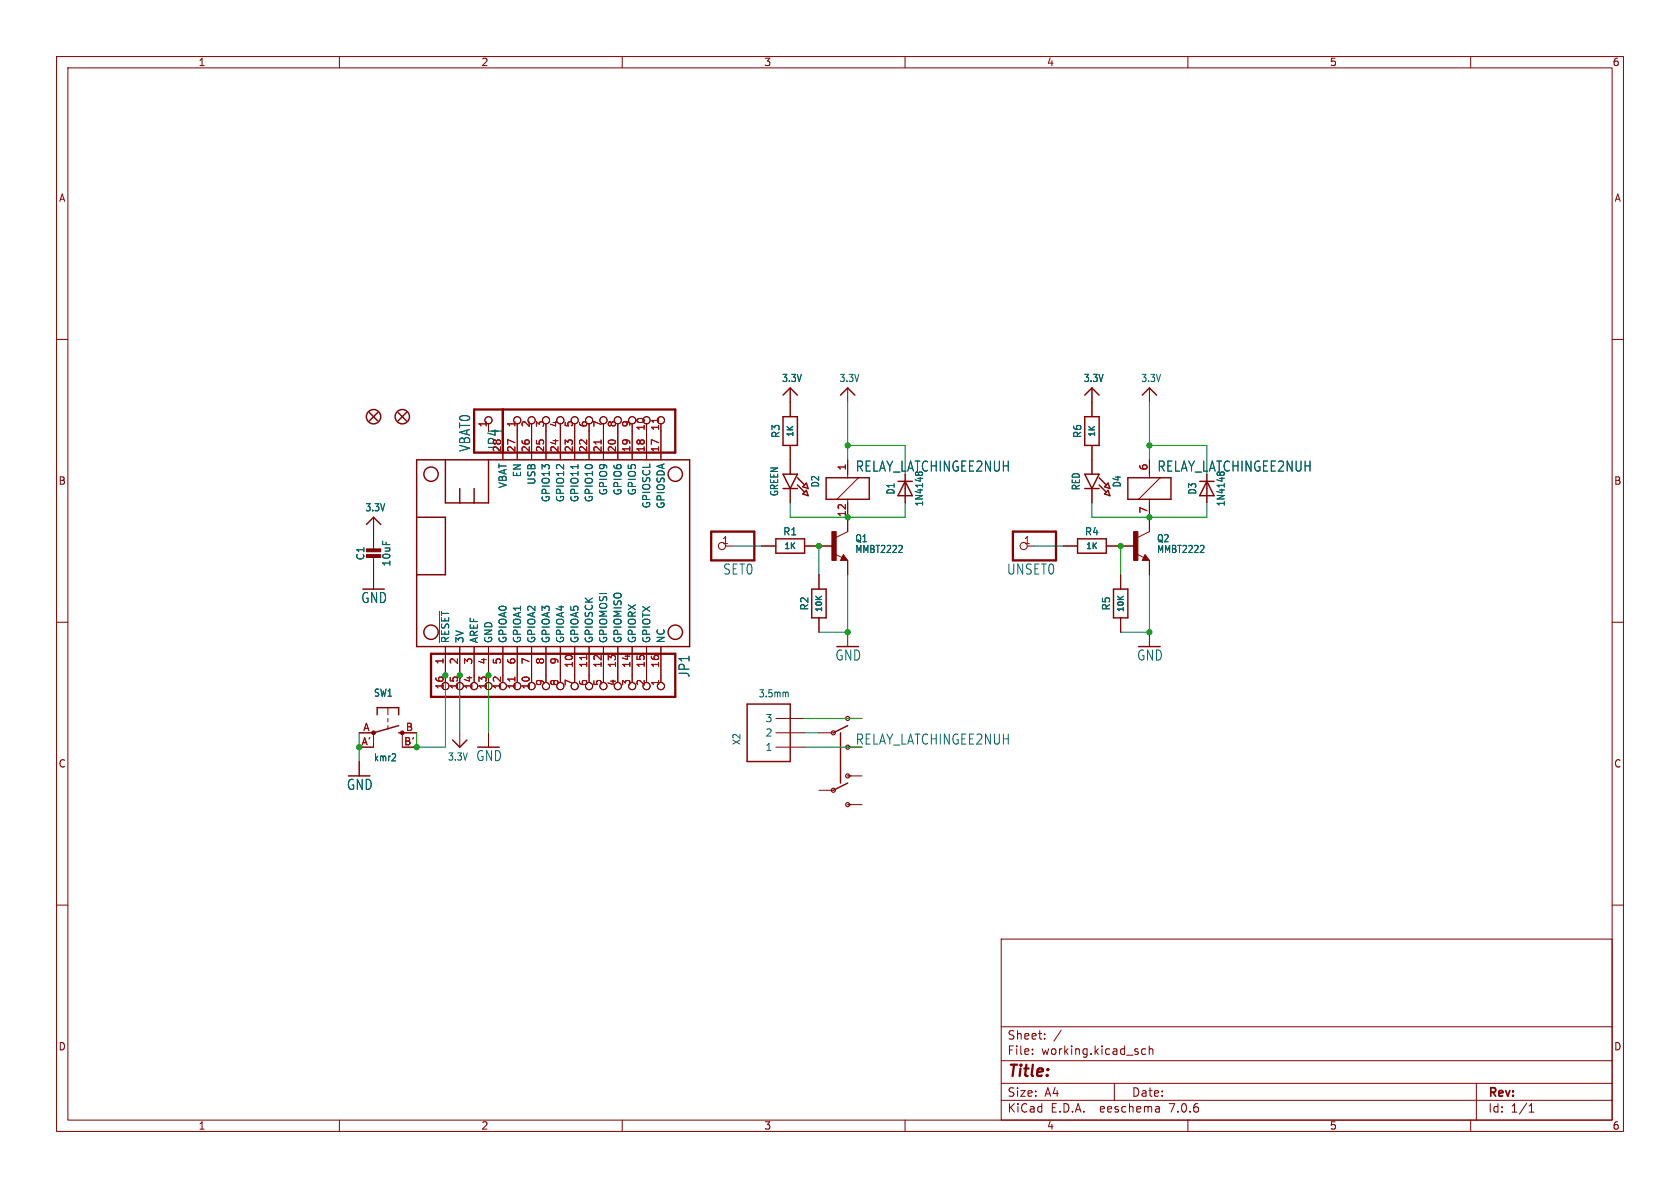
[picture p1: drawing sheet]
<svg xmlns="http://www.w3.org/2000/svg" width="297mm" height="210mm" viewBox="0 0 297 210" stroke-linecap="round" stroke-linejoin="round" font-family="sans-serif">
<g fill="none" stroke="#840000" stroke-width=".18">
<path d="M10 10h277v190h-277zM12 12h273v186h-273zM60 10v2M110 10v2M160 10v2M210 10v2M260 10v2M10 60h2M285 60h2M86.4 74.9v1.3M88.9 76.2v5.1M91.4 74.9v6.4"/>
<path d="M94 76.2v5.1M96.5 74.9v6.4M99.1 76.2v5.1M101.6 74.9v6.4M104.1 74.9v6.4M106.7 74.9v6.4M109.2 74.9v6.4M111.8 74.9v6.4M114.3 76.2v5.1M116.8 76.2v5.1M139.7 68.6v5.1M139.7 78.7v5.1"/>
<path d="M149.9 68.6v2.5M193 68.6v5.1M193 78.7v5.1M203.2 68.6v2.5M66 91.4v5.9M66 98.3v5.8M128.3 96.5h1.2M134.6 96.5h2.6M139.7 86.4v2.5M142.2 96.5h5.1M147.6 97.9l1.3 .7M149.1 98l.8 1.1h-1.3z"/>
<path d="M149.9 81.3v3.2M149.9 88.3v5.7l-2.1 1M149.9 99.1v2.5M151.8 84.5l-3.8 3.8M160 83.8v5.1M181.6 96.5h1.3M188 96.5h2.5M193 86.4v2.5M195.6 96.5h5.1M201 97.9l1.2 .7M202.4 98l.8 1.1h-1.3zM203.2 81.3v3.2"/>
<path d="M203.2 88.3v5.7l-2 1M203.2 99.1v2.5M205.1 84.5l-3.8 3.8M213.4 83.8v5.1M10 110h2M78.7 114.3v6.4M81.3 114.3v6.4M83.8 114.3v6.4M86.4 114.3v6.4M88.9 114.3v6.4M91.4 114.3v6.4M94 114.3v6.4"/>
<path d="M96.5 114.3v6.4M99.1 114.3v6.4M101.6 114.3v6.4M104.1 114.3v6.4M106.7 114.3v6.4M109.2 114.3v6.4M111.8 114.3v6.4M114.3 114.3v6.4M116.8 114.3v6.4M144.8 101.6v2.5M144.8 109.2v2.6M149.9 111.8v2.5"/>
<path d="M198.1 101.6v2.5M198.1 109.2v2.6M203.2 111.8v2.5M285 110h2M63.5 129.5h2.5v2.6h-2.5M63.5 134.6v2.6M68.6 125.1v1.3M68.6 127v.6M68.6 128.3v.6M73.7 129.5h-2.6v2.6h2.6M81.3 129.5v2.6M86.4 129.5v2.6"/>
<path d="M137.2 132.1h5M137.2 127h5M137.2 129.5h5M144.8 139.7h2.5M144.8 129.5h2.5M149.9 137.2h2.5M149.9 132.1h2.5M149.9 127h2.5M10 160h2M149.9 142.2h2.5M285 160h2M177 166h108v32h-108z"/>
<path d="M60 198v2M110 198v2M160 198v2M177 194.5h108M177 191.5h108M177 187.5h108M177 181.5h108M182.5 186.3v.1M182.5 185.5v.1M184.7 183.6v.1M184.7 182.8v.1M187.6 182.1l-1.3 2"/>
<path d="M197 191.5v3M202.5 185.5l-.4-.1-.3 .3v.4l.2 .2h.5M203.2 185.5l.2-.1 .3 .1 .1 .9M203.2 184.9v1.5M204.9 195.7l.1 .9M205 196.5l-.2 .1M205 196h-.2M210 198v2M260 198v2M261 191.5v6.5M270.3 196.6h.9M270.3 195.5l.4-.4v1.5"/>
<circle cx="86.4" cy="74.3" r=".63"/>
<circle cx="91.4" cy="74.3" r=".63"/>
<circle cx="94" cy="74.3" r=".63"/>
<circle cx="96.5" cy="74.3" r=".63"/>
<circle cx="99.1" cy="74.3" r=".63"/>
<circle cx="101.6" cy="74.3" r=".63"/>
<circle cx="104.1" cy="74.3" r=".63"/>
<circle cx="106.7" cy="74.3" r=".63"/>
<circle cx="109.2" cy="74.3" r=".63"/>
<circle cx="111.8" cy="74.3" r=".63"/>
<circle cx="114.3" cy="74.3" r=".63"/>
<circle cx="116.8" cy="74.3" r=".63"/>
<circle cx="127.6" cy="96.5" r=".63"/>
<circle cx="181" cy="96.5" r=".63"/>
<circle cx="78.7" cy="121.3" r=".63"/>
<circle cx="81.3" cy="121.3" r=".63"/>
<circle cx="83.8" cy="121.3" r=".63"/>
<circle cx="86.4" cy="121.3" r=".63"/>
<circle cx="88.9" cy="121.3" r=".63"/>
<circle cx="91.4" cy="121.3" r=".63"/>
<circle cx="94" cy="121.3" r=".63"/>
<circle cx="96.5" cy="121.3" r=".63"/>
<circle cx="99.1" cy="121.3" r=".63"/>
<circle cx="101.6" cy="121.3" r=".63"/>
<circle cx="104.1" cy="121.3" r=".63"/>
<circle cx="106.7" cy="121.3" r=".63"/>
<circle cx="109.2" cy="121.3" r=".63"/>
<circle cx="111.8" cy="121.3" r=".63"/>
<circle cx="114.3" cy="121.3" r=".63"/>
<circle cx="116.8" cy="121.3" r=".63"/>
</g>
<g fill="none" stroke="#840000" stroke-width=".25">
<path d="M65.3 72.9l1.5 1.5M66.8 72.9l-1.5 1.5M70.4 72.9l1.5 1.5M71.9 72.9l-1.5 1.5M138.4 69.9l1.3-1.3 1.3 1.3M138.4 73.7h2.6v5h-2.6zM148.6 69.9l1.3-1.3 1.2 1.3M191.8 73.7h2.5v5h-2.5zM191.8 69.9l1.2-1.3 1.3 1.3M201.9 69.9l1.3-1.3 1.3 1.3M64.8 92.7l1.2-1.3 1.3 1.3M73.7 81.3h48.2v33h-48.2z"/>
<path d="M73.7 91.4h5v10.2h-5M78.7 81.3v7.6h7.7v-7.6M81.3 86.4v2.5M83.8 86.4v2.5M137.2 95.3h5v2.5h-5zM138.4 83.8h2.6l-1.3 2.6zM138.4 86.4h2.6M141 84.5l1.2 1.2M141 85.7l1.2 1.3M141.9 86l.7-.6 .3 1zM142.6 86.7l.3 .9-1-.3zM149.1 98.6l.1 .2h-.4l.3-.5 .5 .6h-.8"/>
<path d="M151.8 84.5h-5.8v3.8h7.7v-3.8M158.7 85.1h2.6M160 85.1l1.3 2.5h-2.6zM190.5 95.3h5.1v2.5h-5.1zM191.8 83.8h2.5l-1.3 2.6zM191.8 86.4h2.5M194.3 84.5l1.3 1.2M194.3 85.7l1.3 1.3M195.3 86l.6-.6 .3 1zM195.3 87.3l.6-.6 .3 .9zM202.4 98.6l.2 .2h-.4l.2-.5 .5 .6h-.7M205.1 84.5h-5.7v3.8h7.6v-3.8"/>
<path d="M212.1 85.1h2.5M213.4 85.1l1.2 2.5h-2.5zM143.5 104.1h2.5v5.1h-2.5zM196.8 104.1h2.6v5.1h-2.6zM66.7 126.4v-1.3h3.8v1.3M70.5 128.3l-4.5 1.2M70.5 129.5h.6M80 130.8l1.3 1.3 1.2-1.3M132.1 124.5h7.6v10.1h-7.6zM148.6 129.5v8.9M149.9 138.4l-2.6 1.3M149.9 128.3l-2.6 1.2"/>
<circle cx="66" cy="73.7" r="1.27"/>
<circle cx="71.1" cy="73.7" r="1.27"/>
<circle cx="76.2" cy="83.8" r="1.27"/>
<circle cx="119.4" cy="83.8" r="1.27"/>
<circle cx="76.2" cy="111.8" r="1.27"/>
<circle cx="119.4" cy="111.8" r="1.27"/>
</g>
<path d="M83.8 72.4h35.6v7.6h-35.6zM88.9 72.4v7.6M125.7 94h7.6v5.1h-7.6zM179.1 94h7.6v5.1h-7.6zM76.2 115.6h43.2v7.6h-43.2z" fill="none" stroke="#840000" stroke-width=".41"/>
<g fill="none" stroke="#840000" stroke-width=".2">
<circle cx="147.3" cy="129.5" r=".36"/>
<circle cx="147.3" cy="139.7" r=".36"/>
<circle cx="149.9" cy="127" r=".36"/>
<circle cx="149.9" cy="137.2" r=".36"/>
<circle cx="149.9" cy="132.1" r=".36"/>
<circle cx="149.9" cy="142.2" r=".36"/>
</g>
<path d="M102.2 82.1v.8M159.4 96.5v.4l-.6 .8h.7M212.7 96.5l.1 .4-.6 .8h.6M77.7 108.1v5.5M69.3 134.5h.6M69.9 133.4v.4M139 122.3l.3 .2v.7" fill="none" stroke="#006464" stroke-width=".18"/>
<path d="M106.3 77.8v.7M116.4 74v.7M91 119.7v.7M103.7 115.9v.7" fill="none" stroke="#a90000" stroke-width=".18"/>
<g fill="#840000" stroke="#840000" stroke-width=".18">
<path d="M200.4 94h.8v5.1h-.8z"/>
<path d="M64.8 98h2.5v.6h-2.5z"/>
<path d="M64.8 97h2.5v.5h-2.5z"/>
<path d="M147.1 94h.7v5.1h-.7z"/>
<circle cx="66" cy="129.5" r=".33"/>
<circle cx="71.1" cy="129.5" r=".33"/>
</g>
<g fill="none" stroke="#009600" stroke-width=".18">
<path d="M149.9 78.7h10.1v5.1M149.9 71.1v10.2M203.2 71.1v10.2M203.2 78.7h10.2v5.1M129.5 96.5h5.1M139.7 88.9v2.5h20.3v-2.5M144.8 96.5v5.1M182.9 96.5h5.1M193 88.9v2.5h20.4v-2.5M198.1 96.5v5.1M78.7 119.4v12.7h-5v-2.6M81.3 119.4v10.1"/>
<path d="M86.4 119.4v10.1M149.9 101.6v10.2h-5.1M203.2 101.6v10.2h-5.1M63.5 129.5v5.1M142.2 132.1h10.2M142.2 127h10.2M142.2 129.5h2.6"/>
</g>
<g fill="#009600" stroke="#009600" stroke-width=".18">
<circle cx="203.2" cy="111.8" r=".46"/>
<circle cx="203.2" cy="91.4" r=".46"/>
<circle cx="198.1" cy="96.5" r=".46"/>
<circle cx="149.9" cy="78.7" r=".46"/>
<circle cx="203.2" cy="78.7" r=".46"/>
<circle cx="86.4" cy="119.4" r=".46"/>
<circle cx="81.3" cy="119.4" r=".46"/>
<circle cx="78.7" cy="119.4" r=".46"/>
<circle cx="149.9" cy="111.8" r=".46"/>
<circle cx="73.7" cy="132.1" r=".46"/>
<circle cx="63.5" cy="132.1" r=".46"/>
<circle cx="149.9" cy="91.4" r=".46"/>
<circle cx="144.8" cy="96.5" r=".46"/>
</g>
<text font-size="2.8" fill="#840000" x="178" y="190.9">Title:</text>
<g font-size="2.5" fill="#006464">
<text x="83.3" y="80" transform="rotate(-90 83.3 80)">VBAT0</text>
<text x="88.4" y="80" transform="rotate(-90 88.4 80)">JP4</text>
<text x="151.2" y="83.6">RELAY_LATCHINGEE2NUH</text>
<text x="204.5" y="83.6">RELAY_LATCHINGEE2NUH</text>
<text x="127.7" y="101.8">SET0</text>
<text x="177.9" y="101.8">UNSET0</text>
<text x="63.8" y="106.8">GND</text>
<text x="122.1" y="119.9" transform="rotate(-90 122.1 119.9)">JP1</text>
<text x="147.6" y="117">GND</text>
<text x="200.9" y="117">GND</text>
<text x="151.2" y="131.8">RELAY_LATCHINGEE2NUH</text>
<text x="84.1" y="134.8">GND</text>
<text x="61.2" y="139.8">GND</text>
</g>
<g font-size="2.1" fill="#840000">
<text x="178" y="184">Sheet:</text>
<text x="178" y="186.7">File:</text>
<text x="184.1" y="186.7">working.kicad_sch</text>
<text x="178" y="196.9">KiCad</text>
<text x="178" y="194.1">Size:</text>
<text x="184.7" y="194.1">A4</text>
<text x="185.7" y="196.9">E.D.A.</text>
<text x="194.6" y="196.9">eeschema</text>
<text x="200" y="194.1">Date:</text>
<text x="207" y="196.9">7.0.6</text>
<text x="263" y="194.3">Rev:</text>
<text x="263" y="196.9">Id:</text>
<text x="267.1" y="196.9">1/1</text>
</g>
<g font-size="1.8" fill="#840000">
<text x="35" y="11.9">1</text>
<text x="85" y="11.9">2</text>
<text x="135" y="11.9">3</text>
<text x="185" y="11.9">4</text>
<text x="235" y="11.9">5</text>
<text x="285" y="11.9">6</text>
<text x="10.3" y="35.9">A</text>
<text x="285.3" y="35.9">A</text>
<text x="10.3" y="85.9">B</text>
<text x="285.3" y="85.9">B</text>
<text x="10.3" y="135.9">C</text>
<text x="285.3" y="135.9">C</text>
<text x="10.3" y="185.9">D</text>
<text x="285.3" y="185.9">D</text>
<text x="35" y="199.9">1</text>
<text x="85" y="199.9">2</text>
<text x="135" y="199.9">3</text>
<text x="185" y="199.9">4</text>
<text x="235" y="199.9">5</text>
<text x="285" y="199.9">6</text>
</g>
<g font-size="1.8" fill="#006464">
<text x="138.1" y="67.7">3.3V</text>
<text x="148.3" y="67.7">3.3V</text>
<text x="191.5" y="67.7">3.3V</text>
<text x="201.6" y="67.7">3.3V</text>
<text x="138" y="77.5" transform="rotate(-90 138 77.5)">R3</text>
<text x="191.4" y="77.5" transform="rotate(-90 191.4 77.5)">R6</text>
<text x="89.8" y="86.4" transform="rotate(-90 89.8 86.4)">VBAT</text>
<text x="92.3" y="84.5" transform="rotate(-90 92.3 84.5)">EN</text>
<text x="94.8" y="85.8" transform="rotate(-90 94.8 85.8)">USB</text>
<text x="97.4" y="88.9" transform="rotate(-90 97.4 88.9)">GPIO13</text>
<text x="99.9" y="88.9" transform="rotate(-90 99.9 88.9)">GPIO12</text>
<text x="102.5" y="88.9" transform="rotate(-90 102.5 88.9)">GPIO11</text>
<text x="105" y="88.9" transform="rotate(-90 105 88.9)">GPIO10</text>
<text x="107.5" y="87.7" transform="rotate(-90 107.5 87.7)">GPIO9</text>
<text x="110.1" y="87.7" transform="rotate(-90 110.1 87.7)">GPIO6</text>
<text x="112.6" y="87.7" transform="rotate(-90 112.6 87.7)">GPIO5</text>
<text x="115.2" y="90" transform="rotate(-90 115.2 90)">GPIOSCL</text>
<text x="137.8" y="87.8" transform="rotate(-90 137.8 87.8)">GREEN</text>
<text x="145" y="86.3" transform="rotate(-90 145 86.3)">D2</text>
<text x="158.3" y="87.5" transform="rotate(-90 158.3 87.5)">D1</text>
<text x="163.4" y="89.6" transform="rotate(-90 163.4 89.6)">1N4148</text>
<text x="191.1" y="86.8" transform="rotate(-90 191.1 86.8)">RED</text>
<text x="198.3" y="86.3" transform="rotate(-90 198.3 86.3)">D4</text>
<text x="211.7" y="87.5" transform="rotate(-90 211.7 87.5)">D3</text>
<text x="216.7" y="89.6" transform="rotate(-90 216.7 89.6)">1N4148</text>
<text x="64.5" y="90.6">3.3V</text>
<text x="117.7" y="90" transform="rotate(-90 117.7 90)">GPIOSDA</text>
<text x="138.4" y="94.8">R1</text>
<text x="191.7" y="94.8">R4</text>
<text x="64.6" y="99.2" transform="rotate(-90 64.6 99.2)">C1</text>
<text x="69.2" y="100.2" transform="rotate(-90 69.2 100.2)">10uF</text>
<text x="151.1" y="96.1">Q1</text>
<text x="151.1" y="98">MMBT2222</text>
<text x="204.4" y="96.1">Q2</text>
<text x="204.4" y="98">MMBT2222</text>
<text x="79.6" y="113.8" transform="rotate(-90 79.6 113.8)">~{RESET}</text>
<text x="82.1" y="113.8" transform="rotate(-90 82.1 113.8)">3V</text>
<text x="84.7" y="113.8" transform="rotate(-90 84.7 113.8)">AREF</text>
<text x="87.2" y="113.8" transform="rotate(-90 87.2 113.8)">GND</text>
<text x="89.8" y="113.8" transform="rotate(-90 89.8 113.8)">GPIOA0</text>
<text x="92.3" y="113.8" transform="rotate(-90 92.3 113.8)">GPIOA1</text>
<text x="94.8" y="113.8" transform="rotate(-90 94.8 113.8)">GPIOA2</text>
<text x="97.4" y="113.8" transform="rotate(-90 97.4 113.8)">GPIOA3</text>
<text x="99.9" y="113.8" transform="rotate(-90 99.9 113.8)">GPIOA4</text>
<text x="102.5" y="113.8" transform="rotate(-90 102.5 113.8)">GPIOA5</text>
<text x="105" y="113.8" transform="rotate(-90 105 113.8)">GPIOSCK</text>
<text x="107.5" y="113.8" transform="rotate(-90 107.5 113.8)">GPIOMOSI</text>
<text x="110.1" y="113.8" transform="rotate(-90 110.1 113.8)">GPIOMISO</text>
<text x="112.6" y="113.8" transform="rotate(-90 112.6 113.8)">GPIORX</text>
<text x="115.2" y="113.8" transform="rotate(-90 115.2 113.8)">GPIOTX</text>
<text x="117.7" y="113.8" transform="rotate(-90 117.7 113.8)">NC</text>
<text x="143.1" y="108" transform="rotate(-90 143.1 108)">R2</text>
<text x="196.4" y="108" transform="rotate(-90 196.4 108)">R5</text>
<text x="66" y="123.4">SW1</text>
<text x="134" y="123.5">3.5mm</text>
<text x="131.1" y="131.8" transform="rotate(-90 131.1 131.8)">X2</text>
<text x="135.2" y="130.4">2</text>
<text x="135.2" y="127.9">3</text>
<text x="66" y="134.8">kmr2</text>
<text x="79.1" y="134.7">3.3V</text>
<text x="135.2" y="132.9">1</text>
</g>
<g font-size="1.8" fill="#a90000">
<text x="86.1" y="75.6" transform="rotate(-90 86.1 75.6)">1</text>
<text x="91.2" y="75.6" transform="rotate(-90 91.2 75.6)">1</text>
<text x="93.7" y="75.6" transform="rotate(-90 93.7 75.6)">2</text>
<text x="96.3" y="75.6" transform="rotate(-90 96.3 75.6)">3</text>
<text x="98.8" y="75.6" transform="rotate(-90 98.8 75.6)">4</text>
<text x="101.3" y="75.6" transform="rotate(-90 101.3 75.6)">5</text>
<text x="103.9" y="75.6" transform="rotate(-90 103.9 75.6)">6</text>
<text x="106.4" y="75.6" transform="rotate(-90 106.4 75.6)">7</text>
<text x="109" y="75.6" transform="rotate(-90 109 75.6)">8</text>
<text x="111.5" y="75.6" transform="rotate(-90 111.5 75.6)">9</text>
<text x="114" y="76.2" transform="rotate(-90 114 76.2)">10</text>
<text x="116.6" y="76.2" transform="rotate(-90 116.6 76.2)">11</text>
<text x="88.6" y="80.1" transform="rotate(-90 88.6 80.1)">28</text>
<text x="91.2" y="80.1" transform="rotate(-90 91.2 80.1)">27</text>
<text x="93.7" y="80.1" transform="rotate(-90 93.7 80.1)">26</text>
<text x="96.3" y="80.1" transform="rotate(-90 96.3 80.1)">25</text>
<text x="98.8" y="80.1" transform="rotate(-90 98.8 80.1)">24</text>
<text x="101.3" y="80.1" transform="rotate(-90 101.3 80.1)">23</text>
<text x="103.9" y="80.1" transform="rotate(-90 103.9 80.1)">22</text>
<text x="106.4" y="80.1" transform="rotate(-90 106.4 80.1)">21</text>
<text x="109" y="80.1" transform="rotate(-90 109 80.1)">20</text>
<text x="111.5" y="80.1" transform="rotate(-90 111.5 80.1)">19</text>
<text x="114" y="80.1" transform="rotate(-90 114 80.1)">18</text>
<text x="116.6" y="80.1" transform="rotate(-90 116.6 80.1)">17</text>
<text x="149.6" y="83.3" transform="rotate(-90 149.6 83.3)">1</text>
<text x="202.9" y="83.3" transform="rotate(-90 202.9 83.3)">6</text>
<text x="149.6" y="91.5" transform="rotate(-90 149.6 91.5)">12</text>
<text x="202.9" y="90.9" transform="rotate(-90 202.9 90.9)">7</text>
<text x="127.6" y="96.3">1</text>
<text x="180.9" y="96.3">1</text>
<text x="78.5" y="117.5" transform="rotate(-90 78.5 117.5)">1</text>
<text x="81" y="117.5" transform="rotate(-90 81 117.5)">2</text>
<text x="83.6" y="117.5" transform="rotate(-90 83.6 117.5)">3</text>
<text x="86.1" y="117.5" transform="rotate(-90 86.1 117.5)">4</text>
<text x="88.6" y="117.5" transform="rotate(-90 88.6 117.5)">5</text>
<text x="91.2" y="117.5" transform="rotate(-90 91.2 117.5)">6</text>
<text x="93.7" y="117.5" transform="rotate(-90 93.7 117.5)">7</text>
<text x="96.3" y="117.5" transform="rotate(-90 96.3 117.5)">8</text>
<text x="98.8" y="117.5" transform="rotate(-90 98.8 117.5)">9</text>
<text x="101.3" y="118.2" transform="rotate(-90 101.3 118.2)">10</text>
<text x="103.9" y="118.2" transform="rotate(-90 103.9 118.2)">11</text>
<text x="106.4" y="118.2" transform="rotate(-90 106.4 118.2)">12</text>
<text x="109" y="118.2" transform="rotate(-90 109 118.2)">13</text>
<text x="111.5" y="118.2" transform="rotate(-90 111.5 118.2)">14</text>
<text x="114" y="118.2" transform="rotate(-90 114 118.2)">15</text>
<text x="116.6" y="118.2" transform="rotate(-90 116.6 118.2)">16</text>
<text x="78.5" y="122" transform="rotate(-90 78.5 122)">16</text>
<text x="81" y="122" transform="rotate(-90 81 122)">15</text>
<text x="83.6" y="122" transform="rotate(-90 83.6 122)">14</text>
<text x="86.1" y="122" transform="rotate(-90 86.1 122)">13</text>
<text x="88.6" y="122" transform="rotate(-90 88.6 122)">12</text>
<text x="91.2" y="122" transform="rotate(-90 91.2 122)">11</text>
<text x="93.7" y="122" transform="rotate(-90 93.7 122)">10</text>
<text x="96.3" y="121.4" transform="rotate(-90 96.3 121.4)">9</text>
<text x="98.8" y="121.4" transform="rotate(-90 98.8 121.4)">8</text>
<text x="101.3" y="121.4" transform="rotate(-90 101.3 121.4)">7</text>
<text x="103.9" y="121.4" transform="rotate(-90 103.9 121.4)">6</text>
<text x="106.4" y="121.4" transform="rotate(-90 106.4 121.4)">5</text>
<text x="109" y="121.4" transform="rotate(-90 109 121.4)">4</text>
<text x="111.5" y="121.4" transform="rotate(-90 111.5 121.4)">3</text>
<text x="114" y="121.4" transform="rotate(-90 114 121.4)">2</text>
<text x="116.6" y="121.4" transform="rotate(-90 116.6 121.4)">1</text>
<text x="63.8" y="131.8">A'</text>
<text x="64.1" y="129.3">A</text>
<text x="71.4" y="131.8">B'</text>
<text x="71.7" y="129.3">B</text>
</g>
<g font-size="1.4" fill="#006464">
<text x="140.5" y="77.4" transform="rotate(-90 140.5 77.4)">1K</text>
<text x="193.9" y="77.4" transform="rotate(-90 193.9 77.4)">1K</text>
<text x="138.5" y="97.3">1K</text>
<text x="191.8" y="97.3">1K</text>
<text x="145.6" y="108.4" transform="rotate(-90 145.6 108.4)">10K</text>
<text x="198.9" y="108.4" transform="rotate(-90 198.9 108.4)">10K</text>
</g>
</svg>
